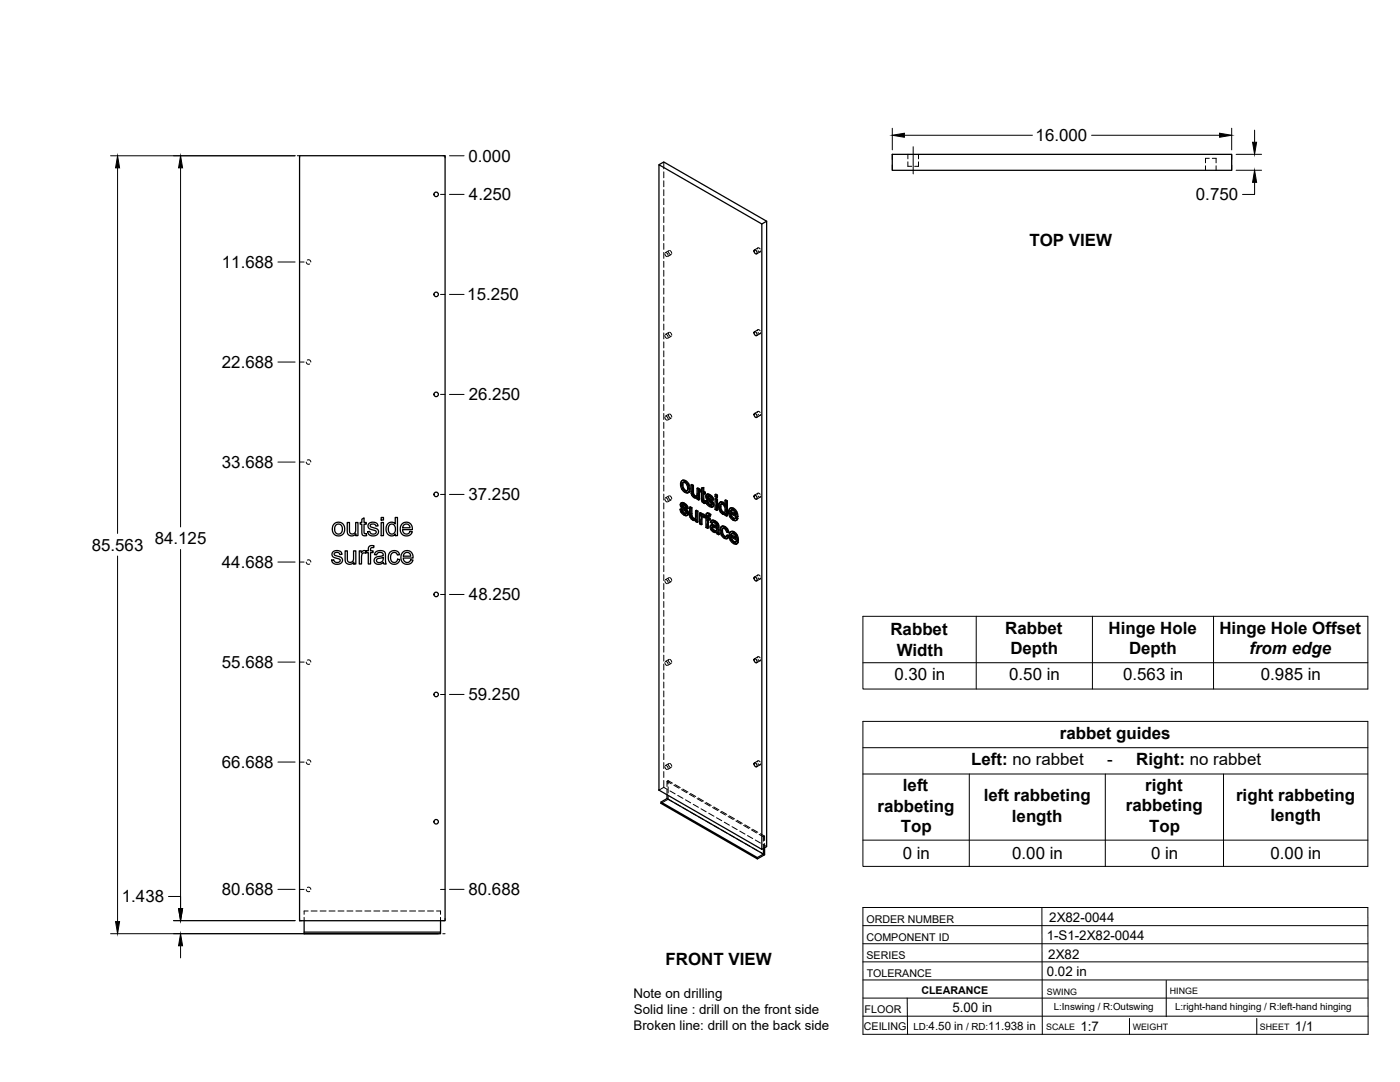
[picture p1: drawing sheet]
<svg xmlns="http://www.w3.org/2000/svg" width="559mm" height="432mm" viewBox="0 0 559 432" stroke-linecap="round" stroke-linejoin="round" font-family="sans-serif">
<!-- layer: Visible -->
<g fill="none" stroke="#000" stroke-width=".51">
<path d="M119.6 62.1h58.1v305.3h-58.1zM263 65.7l41.1 23.7v249.6l-41.1-23.7zM263 65.7l1.9-1.1 41.1 23.7M356.2 61.6h135.4v6.4h-135.4zM301.1 99.8a.93 .93 0 0 1 .9 .5 .93 .93 0 0 1-.2 1.1l-.8-.9zM304.1 89.4l1.9-1.1v249.6l-1.9 1.1M301.1 132.4a.93 .93 0 0 1 .9 .5 .93 .93 0 0 1-.2 1.1l-.8-.9zM301.1 165a.93 .93 0 0 1 .9 .6 .93 .93 0 0 1-.2 1l-.8-.8zM272.2 191.8l.7-.2 .8 .2zM272.2 191.8l-.6 1.1 .5 2.3 1.5 1.4 .8 .1 .5-.3M272.3 193.6l.3 1.4M272.6 195l.3-.1 .8 .8-.3 .2z"/>
<path d="M272.8 192.5l-.2 .9M272.9 194.9l-.3-1.5-.3 .1 .2-.8 .5-.2 .9 .6 .5 1.3-.2 1.4-.8 .1M273.4 192l1 1a1.88 1.88 0 0 1 1 2M273.7 195.7l.5 .2M273.7 191.8l1.2 1.3M274.6 193.3l.5 1.9 .3-.2-.2 1.2M275.1 195.2l-.2 1.2 .3-.2-.6 .5M275.8 193.5l.7 .4 .3-.2v3.2M276.5 193.9v3.2l.3-.2 .3 .6M276.5 197.1l.3 .6 .3-.2 .5 .4M276.8 197.7l.4 .4h.9l-.3 .1M276.8 193.7l-.6-.4-.4 .2v2.9l.3 1.1 .8 1a.97 .97 0 0 0 1.4 .1v.6l.5 .4"/>
<path d="M277.2 198.1l.6 .1M278.2 194.9l.6 .4 .4-.2v4.3l-.4 .2v-4.3M278.3 198.6l-.3 .2M279.2 195.1l-.7-.4-.3 .2v2.6l-.4 .7M280 195.5l-.5 .1v.6l.5 .3v3.3l.6 .8 .7 .4 .3-.2-.1-.7h-.6M280 194.8l.9-.2v1.5M280.6 194.8v1.5l.3-.2 .6 .3M280.6 196.3l.6 .3 .3-.2v.6l-.3 .2v-.6M280.6 199.7l.7 .2M280.7 200l.8 .1M280.9 194.6l-.9 .2v1.1l-.5-.3M280.9 197v2.6"/>
<path d="M281.2 197.2l-.6-.4v2.8l.4 .2M281.6 199.8l.6 .3M282.1 197.3l.7-.1 .6 .2M282.3 198.3l.6 .4M282.4 198.6l.2 .3a1.23 1.23 0 0 1 1.4 .8l.4 .4M282.4 197.1l-.4 .3M282.5 197.4h.9l.7 .6M282.5 199.9l-.9-.1 .7 1.6 1.3 .9 .9-.1M282.6 198.9l1.5 1.4 .3-.2 .4 .6M282.6 198v.1M282.7 198.4l-.4-.3 1 .3 .6 1 .6 .2M282.8 197.2l-.9 .3-.2 .9 .5 .9 1.7 1.7-.1 .7"/>
<path d="M283 197.6l.8 .6 .3-.2 .5 .6M283.8 198.2l.5 .6 .3-.2 .2 .9-.3 .1-.2-.8M285.4 199l.3-.1 .7 .3-.4 .2zM285.4 197.4l.3-.2 .7 .4-.4 .2zM285.4 199v4.3l.6 .4M285.4 197.4v.8l.6 .4M286.4 199.2v4.3l-.4 .2v-4.3M286.4 197.6v.8l-.4 .2v-.8M289.4 199.7l.6 .3 .3-.1v5.9l-.3 .2v-6M290.3 199.9l-.6-.4-.3 .2v2.1l-.5-.7M301.1 197.6a.93 .93 0 0 1 .9 .6 .93 .93 0 0 1-.2 1l-.8-.8zM133.5 209l1.2-.6a2.65 2.65 0 0 1 2.9 3.7 2.65 2.65 0 0 1-4.7 .5l-.2-1.2a2.85 2.85 0 0 1 .8-2.4z"/>
<path d="M134 209.6l1.1-.5 1.2 .7 .3 1.8-.8 1.4-1.2 .1-.8-.7-.2-1.5zM137.8 219.8h.8v3a1.32 1.32 0 0 0 1.4 1.7 1.32 1.32 0 0 0 1.1-1.8v-2.9h.9v5.3h-.8v-.8a1.87 1.87 0 0 1-2.2 .9 1.87 1.87 0 0 1-1.2-2.1zM138.6 208.5h.9v3.8a1.31 1.31 0 0 0 1.7 .7 1.31 1.31 0 0 0 .8-1.7v-2.8h.9v5.3h-.8v-.8a1.87 1.87 0 0 1-2.3 .8 1.87 1.87 0 0 1-1.2-2zM143.4 219.8h.8v.8a1.27 1.27 0 0 1 2-.6l.8-.2v-.9a1.5 1.5 0 0 1 2.3-1.1l-.1 .8a.82 .82 0 0 0-.9-.1 .82 .82 0 0 0-.4 .9v.4h1v.7h-1v4.6h-.9v-4.6h-.8v-.4l-.2 .7-.8-.2-.7 .5-.2 4h-.9zM144.4 207.2l.9-.5v1.8h.9v.7h-.9v3.3l.2 .5h.7l.1 .8h-1.2l-.6-.5-.1-4.1h-.6v-.7h.6zM147.2 209l1.4-.6a1.83 1.83 0 0 1 2.3 1.5l-.9 .1a1.18 1.18 0 0 0-1.1-.9 1.18 1.18 0 0 0-1.2 .8l.4 .4 2.2 .7a1.63 1.63 0 0 1 .6 2.1 1.63 1.63 0 0 1-2.1 .8l-1.4-.4-.7-1.3 .9-.2 .4 .9 .6 .2 1.3-.2a.82 .82 0 0 0 .1-1.1 .82 .82 0 0 0-1-.3l-1.2-.3a1.36 1.36 0 0 1-.6-2.2zM152.1 208.5h1v5.3h-1zM152.1 206.5h1v1h-1zM154.7 209.1l1.2-.7a1.81 1.81 0 0 1 1.9 .7v-2.6h.8v7.3h-.8v-.7a2.18 2.18 0 0 1-2.6 .5 2.18 2.18 0 0 1-1.1-2.5zM155.5 209.5l.5-.3 1 .1 .7 1v1.8l-.9 1-.9-.1-.7-.8-.2-1.7zM160.4 209.1l1.5-.7a2.48 2.48 0 0 1 2.7 3h-3.9l.3 1 .7 .7a1.45 1.45 0 0 0 1.9-1l1 .1-.5 .9-1 .7h-1.5l-1.2-.6-.5-.9-.2-1.1 .2-1zM161.2 209.5l.7-.4 1 .2 .8 1.3h-3z"/>
<path d="M271.4 203.2l.6 .3M271.9 200.7l.8-.1 .5 .2M272 203.5l.4-.2 .2 .9-.3 .1zM272.1 201.7l.7 .4M272.2 202l.2 .3a1.21 1.21 0 0 1 1.5 .9l.4 .3M272.3 200.6l-.5 .2M272.3 204.3l.7 .6h.8M272.3 200.8h.9l.8 .6M272.4 203.3l-1-.1 .7 1.6 1.3 .9 .9-.1M272.4 202.3l1.5 1.4 .4-.2 .4 .7M272.5 201.4l-.1 .1M272.5 201.8l-.3-.3 1 .3 .5 1 .7 .3"/>
<path d="M272.6 204.2l.7 .6M272.7 200.6l-1 .3-.2 .8 .6 1 1.6 1.7-.1 .7M272.9 201l.7 .6 .4-.2 .5 .7M273 204.9l.6 .2M273.6 201.6l.6 .6 .3-.1 .2 .8-.3 .2-.2-.9M273.7 205.1h-.1M273.9 203.7l.4 .6 .4-.1 .1 .7M274.3 204.3l.2 .7 .3-.1-.2 .5M274.5 205l-.2 .6 .3-.2-.4 .4M275.2 202.4l.7 .4 .3-.2v3.2M275.9 202.8v3.1l.3-.1 .3 .6M275.9 206l.3 .6 .3-.2 .4 .4"/>
<path d="M276.2 206.6l.4 .4h.9M276.2 202.6l-.7-.4-.3 .2v3l.3 1.1 .8 .9a.97 .97 0 0 0 1.4 .1M276.6 207l.6 .2M277.5 207l-.3 .2M277.6 203.8l.7 .4 .3-.2v4.3l-.3 .2v-4.3M277.7 207.5v.7l.6 .3M277.7 207.5l-.2 .2M278.6 204l-.7-.4-.3 .2v2.7l-.4 .7M279.2 204.7l.6 .4 .3-.2v.5l.4-.2M279.8 205.1v.6l.7-.5 .4 .1M280 206.4l.2 2.8-.3 .2v-2.2M280.1 204.9l-.6-.3-.3 .1v4.3l.7 .4"/>
<path d="M280.2 205.3h.7l.6 .4M280.3 206.1v.1M280.6 205.4l.6 .5M281 206.6l-.8-.5-.2 .3 .3-.2-.1 .8M281.2 200.3l.1 .7M281.2 206.4l.6 .4v3.7l.6 .4M281.2 206.4v-.3l-.2 .5M281.2 206.5l-.2 .1M282.2 204.9h.9l.6 .4M282.2 200.1l.3-.2 .3 .8-.3 .2zM282.4 206.6l.7 .4 .3-.2v.6l-.3 .1v-.5M282.5 204.7l-.5 .2"/>
<path d="M282.5 200.9l.6 .6h.9M282.7 207.3v3.4l-.3 .2v-3.8l.7 .4M282.7 205.7v.7M282.8 205.1l.6 .4 .3-.2-.4 .8 .1-.6M282.8 200.7l.7 .7M283.1 204.9l-.6-.2-.5 .2-.2 1.3-.6-.3 .6-.1M283.2 201.5l.6 .2M283.3 206.1a.45 .45 0 0 0-.5-.5 .45 .45 0 0 0-.4 .6v.4l.3-.2 .7 .4M283.8 209.6l.8-.2 1.4 .5M283.9 201.7h-.1M284.1 210.7l.2 .6 .3-.2 .5 .5M284.1 200.3l.4 .6 .3-.2 .2 .8"/>
<path d="M284.2 210.4l-.1 .3 .3-.2 .2 .6M284.2 209.4l-.5 .2M284.3 211.3l.5 .5h1h-1M284.3 210.3l-.1 .1M284.4 207.7l.8 .4 .3-.2 .8 .6M284.4 210.3l.6 .2a.79 .79 0 0 1 .9 .2 .79 .79 0 0 1 0 1l-.4 .3M284.4 210.3l-.2 .1M284.4 210.3v.2M284.5 200.9l.2 .7 .3-.1-.2 .5M284.5 208.4l-.4 .5 .2-.4 .5-.1 1.1 1a.48 .48 0 0 1 0 .8 .48 .48 0 0 1-.7-.3l-.9-.3M284.6 209.4l-1 .3-.2 1 .6 1 1.2 .8a.64 .64 0 0 1 1 .5l.6 .4M284.7 201.6l-.2 .6 .3-.2-.5 .4"/>
<path d="M284.7 207.6l-.8 .2M285.2 208.1l.8 .5 .3-.1 .4 .5M285.5 207.9l-.8-.3-.9 .3-.3 .5 .6 .5M286 208.6l.4 .6 .3-.2 .2 .7M286.4 209.2l.2 .6 .3-.1 .1 2.9M286.6 209.8l.1 3 .3-.2 .1 .6-.3 .2-.1-.6M287.4 202.4l.3 1.4M287.5 200.4h1.2l.6 .6M287.7 201.3h.7l.7 .8 .3 1.3-.3 1.2M287.7 201.3l-.3 1.1 .3-.2 .3 1.4M287.7 203.8l.3-.2 .8 .8-.4 .2zM287.8 201.2l-.1 .1"/>
<path d="M287.8 200.3l-.5 .2M288 201.1l-.3 1.1M288.1 212l.3 1.4 .3-.2 .7 .8M288.2 210.1l.9 .2 .3-.2 1 1M288.4 213.4l.7 .8h.8M288.4 200.6l.5 .5h.5M288.4 204.6h.7M288.5 209.9l-.6 .3M288.6 210.8l-.2 1M288.7 200.4l-.8-.2-.8 .4-.3 2.1 1 2 1 .6 .6-.2v.5l.6 .4M288.8 204.4l.4 .1M289.1 210.3l.8 .6a1.42 1.42 0 0 1 1 1.5l-.3 .1-.5-1.3"/>
<path d="M289.4 205.1l-.2 .2M289.4 210.1l-.9-.2-.8 .4-.3 1.9 .5 1.3 .6 .9 .9 .5 .7 .1M290 213.7l.6 .4M290.6 212.5l-.6-.2-.7-1.3-.9-.2-.3 1.2 .3-.2 .3 1.4M290.6 214.1l.4-.1-.2 .5-.7 .5zM291 214l-.7-.5-.6 .8-.6-.1M291.3 202.9h.9a1.84 1.84 0 0 1 1.8 1.2M291.5 204.3l2 1.2-.3-1.1-.9-.9-.6 .1-.2 .7 .3-.2 1.7 1M291.5 212.3l.8-.1a2.05 2.05 0 0 1 2 1.3M291.7 213.6l2 1.2-.2-.8-.6-.8a.7 .7 0 0 0-.8-.3 .7 .7 0 0 0-.4 .7l.3-.2 1.7 1M291.8 206.1l.8 .8h.8M291.8 205l.3 .9"/>
<path d="M292 203.5l-.2 .6M292 215.5l.8 .8h.8M292 214.4l.3 .9M292.2 212.9l-.2 .5M292.5 203l1 1a1.97 1.97 0 0 1 1 2.1M292.6 206.9l.6 .2M292.7 212.4l1 1a1.83 1.83 0 0 1 1 1.8v.2M292.8 216.3l.5 .2M292.8 202.8l-.8-.2-1 .7-.2 1.3 .3 1.2 .7 1.1 1.2 .9h.7l.8-.9M293 212.2l-.8-.2-1 .5-.2 1.4 .3 1.3 .7 1.2 1.3 .8 .7-.1 .7-.8M293.3 207l-.1 .1M293.5 216.4l-.2 .1"/>
<path d="M293.5 206.6l.7 .5M293.7 204.3l.5 1.9 .3-.1-.3 .1M293.7 216l.7 .5M293.9 213.7l.5 1.9 .3-.2-.3 .2M294.2 206.4l-2.8-1.6 .4 1.3 .3-.2 .8 .9M294.4 215.8l-2.8-1.6 .4 1.3 .3-.2 .8 .8M294.5 206.9l-.7 .8M294.5 206.9l-.6-.5-.7 .7M294.7 216.3l-.7 .8M294.7 216.3l-.7-.5-.7 .7M132.8 220.3l1.6-.6a1.77 1.77 0 0 1 2.1 1.5l-.9 .1a1.17 1.17 0 0 0-1.1-.9 1.17 1.17 0 0 0-1.1 .9l.3 .3 2.1 .7a1.59 1.59 0 0 1 .8 2 1.59 1.59 0 0 1-2 .9l-1.6-.4-.6-1.3 .8-.1 .4 .7 .6 .4 1.3-.3a.82 .82 0 0 0 .1-1 .82 .82 0 0 0-1-.3l-1-.3a1.37 1.37 0 0 1-.8-2.3zM149.9 220.4l1.5-.7 1.3 .1 .8 .4 .3 .8 .4 4.1h-1l-.2-.6-1.3 .6-1.1 .1-.8-.4-.4-.7a1.75 1.75 0 0 1 2-2l.6-.1a.77 .77 0 0 0 .9-.8 .77 .77 0 0 0-.9-.7l-1.2 .2-.5 .7-.8-.1z"/>
<path d="M150.5 223.2l2.5-.7a1.62 1.62 0 0 1-.7 1.7 1.62 1.62 0 0 1-1.8 0l-.2-.4zM155.6 220.5l1.3-.7h1.3l.9 .7 .4 .9-.9 .1a1.44 1.44 0 0 0-1.8-.9 1.44 1.44 0 0 0-.9 1.9l.1 1 .8 .9 1.2-.1 .7-1.1 .9 .1-.2 .6-.6 .8-.8 .4h-1.2l-.9-.4-.9-1.7v-1.1zM160.7 220.5l1.5-.8a2.48 2.48 0 0 1 2.7 3h-3.9l.3 1.1 .6 .6a1.42 1.42 0 0 0 2-1l.9 .1-.4 .9-1 .7h-1.6l-1.1-.6-.5-.9-.2-1.1 .2-1.2zM161.5 220.9l.7-.4 1 .1 .5 .6 .2 .8h-2.9zM301.1 230.3a.93 .93 0 0 1 .9 .5 .93 .93 0 0 1-.2 1.1l-.8-.9zM301.1 262.9a.93 .93 0 0 1 .9 .6 .93 .93 0 0 1-.2 1l-.8-.8zM266.2 317.2v1.5l-2.4 1.4v.5l38.5 22.2v-.6l-38.5-22.1M266.2 318.7l38.5 22.1-2.4 1.4M301.1 304.5a.93 .93 0 0 1 .9 .5 .93 .93 0 0 1-.2 1.1l-.8-.9zM304.7 338.6v2.2M305.2 338.3v2.8l-2.9 1.7M121.4 367.4v5.2h54.4v-.6h-54.4"/>
<path d="M175.8 367.4v4.6"/>
<circle cx="174.1" cy="77.6" r=".9"/>
<circle cx="174.1" cy="117.5" r=".9"/>
<circle cx="174.1" cy="157.4" r=".9"/>
<circle cx="174.1" cy="197.3" r=".9"/>
<circle cx="174.1" cy="237.2" r=".9"/>
<circle cx="174.1" cy="277.1" r=".9"/>
<circle cx="174.1" cy="327.9" r=".9"/>
</g>
<!-- layer: Hidden -->
<g fill="none" stroke="#000" stroke-width=".4">
<path d="M264.9 64.6v2.8M264.9 68.6v2.4M264.9 72.2v2.3M264.9 75.7v2.4M264.9 79.3v2.4M362.4 64.6v1.8h1.5M362.4 61.6v1.8M366.6 64.6v1.8h-1.5M366.6 61.6v1.8M481.2 66.2v1.8M482.7 63.2h-1.5v1.8M483.9 63.2h1.5v1.8"/>
<path d="M485.4 66.2v1.8M264.9 82.9v2.3M264.9 86.4v2.4M264.9 90v2.4M264.9 93.6v2.4M264.9 97.2v2.3M267 100l-1.4 .8M267.3 100l.5 .4 .3 .7M302.3 99.4l.4-.5 .7 .5M302.5 98.9l-1.4 .9M122.2 104.6l.5 .7h.9M122.7 103.8l.8-.1 .6 .9"/>
<path d="M264.9 100.7v2.4M264.9 104.3v2.4M264.9 107.9v2.4M264.9 111.4v2.4M264.9 115v2.4M264.9 118.6v2.4M265.4 101.2l.2 .7 .6 .5M265.9 100.8l.5 .4 .3 .8M266.8 100.4l.3 .8 .6 .4M267.9 101.6l-1.4 .8M302.6 100.1l.6 .4 .4-.4M303.4 100.5l-1.4 .8"/>
<path d="M264.9 122.2v2.3M264.9 125.7v2.4M264.9 129.3v2.4M264.9 132.9v2.4M264.9 136.4v2.4M265.4 133.9l.2 .7 .6 .4M265.9 133.4l.5 .4 .3 .8M266.8 133l.3 .9 .6 .3M267 132.6l-1.4 .9M267.3 132.6l.5 .4 .3 .8M267.9 134.2l-1.4 .8M302.3 132l.4-.5 .7 .5"/>
<path d="M302.5 131.6l-1.4 .8M302.6 132.7l.6 .5 .4-.5M303.4 133.1l-1.4 .9M122.2 144.5l.5 .8 .9-.1M122.7 143.7h.8l.6 .8M264.9 140v2.4M264.9 143.6v2.4M264.9 147.2v2.3M264.9 150.7v2.4M264.9 154.3v2.4M264.9 157.9v2.4M264.9 161.4v2.4"/>
<path d="M264.9 165v2.4M264.9 168.6v2.4M264.9 172.2v2.3M264.9 175.7v2.4M264.9 179.3v2.4M265.4 166.5l.2 .7 .6 .5M265.9 166.1l.5 .4 .3 .7M266.8 165.7l.3 .8 .6 .4M267 165.2l-1.4 .9M267.3 165.2l.5 .5 .3 .7M267.9 166.8l-1.4 .9M302.3 164.6l.4-.5 .7 .5"/>
<path d="M302.5 164.2l-1.4 .8M302.6 165.3l.7 .5 .3-.4M303.4 165.8l-1.4 .8M122.2 184.4l.5 .8h.9M122.7 183.6h.8l.6 .8M264.9 182.9v2.4M264.9 186.5v2.3M264.9 190v2.4M264.9 193.6v2.4M264.9 197.2v2.4M265.4 199.1l.2 .7 .6 .5M265.9 198.7l.5 .4 .3 .8"/>
<path d="M266.8 198.3l.3 .8 .6 .4M267 197.9l-1.4 .8M267.3 197.9l.5 .4 .3 .8M267.9 199.5l-1.4 .8M271.9 193.1l.5 1.9-.3 .2M272.4 195l1.3 1.3-.3 .2M272.5 191.6l-.9 1.7M272.8 192.5l-.2 .1M272.9 192.4h.8l-.3 .2M273.7 192.4l.8 .9-.3 .2M273.7 196.3l.9 .3-.3 .1M274.5 195.7l-.3 .2"/>
<path d="M274.5 193.3l.3 1.4-.3 .2M274.8 194.7l-.1 .8-.5 .4M274.9 196.5l-.3 .1M276.2 193.3v3.4l-.3 .2M276.2 196.7l.2 .7-.3 .1M276.4 197.4l.4 .6-.3 .1M276.8 198l.6 .5-.3 .1M277.4 198.5l.7 .2 .5-.3-.3 .2M278.1 198.1h.1M278.3 198l-.4 .2M278.4 198.6h-.1M278.4 197.8l-.3 .3"/>
<path d="M278.5 194.7v2.8l-.4 .5M278.6 198.4v.7l-.3 .1M278.6 199.1l.6 .3M279.8 196l.5 .3-.3 .2M279.8 195.4v.6l-.3 .2M280 195.5l.3 .2M280.3 196.3l.1 3.3-.4 .2M280.3 194.6v1.1l-.3 .2M280.4 199.6l.2 .5-.3 .2M280.6 196.8l.3-.2v.4M280.9 196.6l.6 .4M281.9 199.7l.5 1.3-.3 .1"/>
<path d="M282 197.8l.1 .7-.3 .2M282.1 197.4l-.4 .6M282.1 198.5l.5 .6-.4 .2M282.3 197.2l-.5 .4M282.5 198l.3-.2-.2 .2M282.6 199.1l1.5 1.6-.3 .2M282.7 197.9l-.3 .1M282.8 197.8l.6 .2-.3 .2M283.4 198l.6 .5-.3 .2M284 198.5l.2 .7-.3 .2M284.2 199.2l.6 .3M285.7 197.2v.9l-.3 .1"/>
<path d="M285.7 198.9v1.5M285.7 198.1l.7 .3M289.7 199.5v2.1l-.3 .2M302.3 197.3l.4-.5 .7 .5M302.5 196.8l-1.4 .9M302.6 198l.6 .4 .4-.4M303.4 198.4l-1.4 .8M264.9 200.7v2.4M264.9 204.3v2.4M264.9 207.9v2.4M264.9 211.5v2.3M264.9 215v2.4"/>
<path d="M264.9 218.6v2.4M271.7 203.1l.5 1.3-.3 .2M271.8 201.3l.2 .6-.3 .2M271.9 200.8l-.4 .6M272 201.9l.4 .6-.3 .2M272.1 200.6l-.5 .4M272.2 204.4l1.1 1-.3 .1M272.3 201.4l.3-.2-.1 .2M272.4 202.5l1.6 1.6-.3 .2M272.6 201.3l-.4 .1M272.6 201.2l.6 .2-.3 .2M273.2 201.4l.6 .6-.3 .1"/>
<path d="M273.3 205.4l.8 .2-.3 .2M273.8 204.9h.2M273.8 202l.3 .6-.4 .2M274 204.1l.2 .5-.3 .1M274 204.9l-.3 .2 .3-.2M274.1 202.6l.6 .3M274.2 204.6l-.2 .3M274.5 205.6h-.4M275.5 202.2l.1 3.4-.3 .2M275.6 205.6l.2 .7-.3 .2M275.8 206.3l.4 .6-.3 .2M276.2 206.9l.6 .5-.3 .2"/>
<path d="M276.8 207.4l.7 .2 .5-.3-.2 .2M277.5 207h.1M277.7 206.9l-.4 .2M277.8 206.7l-.3 .3M277.9 203.6v2.6l-.4 .7M278 207.3v.7l-.3 .2M278 208l.6 .3M279.5 207.3v1.6l-.3 .1M279.5 208.9l.7 .3M279.5 204.6v1.5M280.1 206.1l.8-.1-.3 .2M280.1 205.4v.1"/>
<path d="M280.3 206.1l.2-.2-.3 .2M280.4 205.2l-.6 .5M280.6 200.1l.5 .5-.3 .1M280.9 206l.4 .4M281.1 200.6l.5 .2M281.2 206.1l.3-.2-.2 .5M281.5 205.7v.1M281.5 206.3l.6 .3-.3 .2M281.5 205.9l-.2 .5M281.5 205.7l-.3 .3M281.8 205.8l.3 .2M282.1 209v1.3l-.3 .2"/>
<path d="M282.1 210.3l.6 .4M282.1 206.6v1.3M282.2 205l-.1 1-.3 .2M282.3 204.7l-.5 .4M282.4 201l1.1 1-.3 .1M282.4 207.1l.3-.2v.4M282.5 205.7l.4-.2-.2 .2M282.7 206.9l.7 .5M282.9 205.5l.4 .1-.4 .2M283.3 205.6l.3 .3M283.5 202l.8 .2-.3 .2M283.7 210.1l.4 1.1-.4 .2"/>
<path d="M283.8 208.2l.6 .5M283.8 209.6l-.4 .7M284 201.5h.1M284 209.4l-.5 .4M284.1 211.2l.9 .9-.3 .2M284.1 207.7l-.6 .7M284.1 200.7l.2 .5-.3 .1M284.2 201.5l-.3 .2 .2-.2M284.2 207.6l-.4 .3M284.3 201.2l-.2 .3M284.4 208.4l.4-.2-.3 .2M284.5 210.2l.2-.1z"/>
<path d="M284.5 210.2l-.2 .1M284.6 210.1l-.4 .2M284.6 202.2h-.3M284.7 210.1l1.6 .5-.3 .2M284.8 208.2l.6 .2-.3 .2M285 212.1l.7 .2-.3 .2M285.4 208.4l.7 .7-.3 .2M285.7 212.3l.7-.1-.4 .2M285.7 201.6v1.6l-.3 .1M285.7 203.2l.7 .3M286 209.9l.3 .1M286 211.7l-.3 .2"/>
<path d="M286.1 209.1l.2 .7-.3 .2M286.2 211.5l-.4 .3M286.3 210.6l-.1 .9-.3 .2M286.3 209.8l-.3 .4M286.4 212.2l.1 .7-.3 .1M286.5 212.9l.6 .3M287.1 201.8l.2 1.3-.3 .2M287.3 200.7l-.2 1.1-.3 .2M287.3 203.1l.6 1.1-.4 .2M287.6 200.3l-.6 .6M287.7 211.4l.5 1.9-.3 .2M287.9 204.2l.8 .8-.3 .1"/>
<path d="M287.9 210.3l-.2 1.1-.3 .2M288 201.1h.7l-.3 .2M288 201.1l-.2 .1M288 201.1h.1M288.1 201l-.3 .2M288.2 213.3l1.2 1.3-.3 .2M288.2 210l-.6 .5M288.6 210.8l-.2 .1M288.7 210.7l.8 .1-.4 .1M288.7 205l.6 .1 .4-.2-.3 .2M288.7 201.1l.8 .8-.4 .2M289.4 201.1l.3 .5"/>
<path d="M289.4 214.6l1 .2M289.5 210.8l.5 .5-.3 .2M289.5 201.9l.3 1.5-.4 .2M289.5 205.1h-.1M289.7 204.9v.6l-.3 .1M289.7 205.5l.6 .3M289.8 203.4l-.2 .7-.4 .4 .3-.1M290 211.3l.3 .8-.3 .2M290 214.1l-.1 .1M290.3 212.1l.6 .3M290.3 213.5l-.6 .8M291.1 204.1l.5 1.9-.3 .2"/>
<path d="M291.3 213.5l.5 1.9-.3 .2M291.4 204.8l.4-.1v.3M291.6 206l1.3 1.4-.4 .1M291.6 202.7l-.8 1.6M291.6 214.2l.4-.2v.4M291.8 204.7l2.7 1.5M291.8 215.4l1.3 1.3-.3 .2M291.8 212.1l-.5 1.4-.3 .2M292 214l2.7 1.6M292 203.5l-.2 .1M292.1 203.4l.7 .1-.3 .1M292.2 212.9h-.2"/>
<path d="M292.3 212.7l.8 .1-.4 .2M292.8 203.5l.8 .8-.3 .2M292.9 207.4l1 .2-.3 .2M293.1 212.8l.7 .9-.3 .2M293.1 216.7l1 .3-.3 .2M293.5 206.9h-.1M293.5 206.9l-.2 .1M293.5 205.1l.4 .2M293.6 206.8l-.4 .2M293.6 204.3l.3 1-.4 .2M293.7 216.3h-.1M293.7 216.3l-.2 .1"/>
<path d="M293.7 214.4l.4 .3M293.8 216.2l-.4 .2M293.8 213.7l.3 1-.4 .1M293.9 206.4l-.4 .5M294 215.8l-.3 .5M294.1 207.5l-.2 .1M294.3 216.9l-.2 .1M122.2 224.3l.5 .8h.9M122.7 223.5h.8l.6 .8M264.9 222.2v2.4M264.9 225.7v2.4M264.9 229.3v2.4"/>
<path d="M264.9 232.9v2.4M264.9 236.5v2.3M265.4 231.8l.2 .7 .6 .5M265.9 231.3l.5 .5 .3 .7M266.8 230.9l.3 .9 .6 .3M267 230.5l-1.4 .9M267.3 230.5l.5 .4 .3 .8M267.9 232.1l-1.4 .8M302.3 229.9l.4-.5 .7 .5M302.5 229.5l-1.4 .8M302.6 230.6l.6 .5 .4-.5M303.4 231l-1.4 .9"/>
<path d="M264.9 240v2.4M264.9 243.6v2.4M264.9 247.2v2.4M264.9 250.7v2.4M264.9 254.3v2.4M264.9 257.9v2.4M122.2 264.2l.5 .8h.9M122.7 263.4h.8l.6 .8M264.9 261.5v2.3M264.9 265v2.4M264.9 268.6v2.4M264.9 272.2v2.4"/>
<path d="M264.9 275.8v2.3M264.9 279.3v2.4M265.4 264.4l.2 .7 .6 .5M265.9 263.9l.5 .5 .3 .7M266.8 263.6l.3 .8 .6 .4M267 263.1l-1.4 .9M267.3 263.1l.5 .4 .3 .8M267.9 264.7l-1.4 .9M302.3 262.5l.6-.4 .5 .5M302.5 262.1l-1.4 .8M302.6 263.2l.7 .5 .3-.5M303.4 263.7l-1.4 .8"/>
<path d="M264.9 282.9v2.4M264.9 286.5v2.4M264.9 290v2.4M264.9 293.6v2.4M264.9 297.2v2.4M122.2 304.1l.5 .8h.9M122.7 303.4l.8-.1 .6 .8M264.9 300.8v2.3M264.9 304.3v2.4M264.9 307.9v2.4M264.9 311.5v2.7M264.9 314.2l-1.9 1.1"/>
<path d="M264.9 314.2l1.5 .8M265.4 305.9l.2 .7 .6 .5M265.9 305.5l.5 .4 .3 .8M266.2 315.1v2.1M266.2 311.8l1.7 1M266.7 312.9v-1.4l-.5 .3v2.1M266.7 319l-2.9 1.6M266.7 314v2.4M266.7 317.6v1.4M266.7 311.5l1.7 1M266.7 319l1.7 .9M266.8 305.1l.3 .8 .6 .4"/>
<path d="M267 304.7l-1.4 .8M267.3 304.7l.5 .4 .3 .7M267.4 315.6l2.1 1.2M267.9 306.3l-1.4 .8M269 313.4l2 1.2M269.4 313.1l2.1 1.2M270.5 317.4l2.1 1.2M272.1 315.2l2 1.2M272.5 314.9l2.1 1.2M273.6 319.2l2.1 1.2M275.1 316.9l2.1 1.2M275.6 316.7l2.1 1.2"/>
<path d="M278.3 318.7l2 1.2M278.7 318.5l2.1 1.2M302.3 304l.4-.4 .7 .5M302.5 303.6l-1.4 .9M302.6 304.8l.6 .4 .4-.4M303.4 305.2l-1.4 .8M269.4 320.5l2.1 1.2M272.5 322.3l2.1 1.2M275.6 324.1l2.1 1.2M276.7 321l2.1 1.2M278.7 325.9l2.1 1.2M279.8 322.8l2.1 1.2"/>
<path d="M281.3 320.5l2.1 1.2M281.8 320.3l2.1 1.1M281.8 327.7l2.1 1.1M282.9 324.5l2.1 1.2M284.4 322.3l2.1 1.2M284.9 322l2.1 1.2M284.9 329.4l2.1 1.2M286 326.3l2.1 1.2M287.5 324.1l2.1 1.2M288 323.8l2.1 1.2M288 331.2l2.1 1.2M289.1 328.1l2 1.2"/>
<path d="M290.6 325.9l2.1 1.1M291.1 325.6l2.1 1.2M291.1 333l2.1 1.2M292.2 329.9l2 1.2M293.7 327.6l2.1 1.2M294.2 327.4l2 1.2M294.2 334.8l2 1.2M295.3 331.7l2 1.2M296.8 329.4l2.1 1.2M297.3 329.2l2 1.1M297.3 336.6l2 1.2M298.4 333.5l2 1.1"/>
<path d="M299.9 331.2l2.1 1.2M300.4 330.9l2.1 1.2M300.4 338.3l2.1 1.2M301.5 335.2l2 1.2M303 333l1.7 1 .5-.3M303.5 332.7l1.7 1M304.6 337l1.4 .9M304.7 334v1.7M304.7 336.9v1.7M305.2 333.7v1.7M305.2 336.6v1.7M122.2 354.9l.5 .8h.9"/>
<path d="M122.7 354.2l.8-.1 .6 .8M303.5 340.1l1.7 1M121.4 366.1v1.3M123 363.6h-1.6v1.3M124.2 363.6h2.4M127.8 363.6h2.4M131.3 363.6h2.4M134.9 363.6h2.4M138.5 363.6h2.4M142 363.6h2.4M145.6 363.6h2.4M149.2 363.6h2.4"/>
<path d="M152.8 363.6h2.4M156.4 363.6h2.3M159.9 363.6h2.4M163.5 363.6h2.4M167.1 363.6h2.4M170.6 363.6h2.4M174.2 363.6h1.6v1.3M175.8 366.1v1.3"/>
</g>
<!-- layer: Reference -->
<g fill="none" stroke="#000" stroke-width=".4">
<path d="M118.7 62.1h.9v1M175.8 77.6h1.9M176.7 62.1h1v1M356.2 61.6v2.1M356.2 65.8v2.2M491.6 61.6v2.1M491.6 65.8v2.2M119.6 104.6h1.8M175.8 117.5h1.9M119.6 144.5h1.8M175.8 157.4h1.9M119.6 184.4h1.8"/>
<path d="M175.8 197.3h1.9M119.6 224.3h1.8M175.8 237.2h1.9M119.6 264.2h1.8M175.8 277.2h1.9M119.6 304.1h1.8M119.6 354.9h1.8M175.8 354.9h1.9M119.6 366.5v.9h.9M176.7 372.6h1M177.7 366.5v.9h-1"/>
</g>
<!-- layer: Hidden Narrow -->
<path d="M276.2 196l-.4 .2M278.5 197l-.3 .2M280.3 198.8l-.3 .1M273.3 203.5l-.3 .1M275.5 204.9l-.3 .2M277.9 205.9l-.3 .2M282.1 205.6l-.3 .1M283.5 200l-.3 .2M285.3 210.3l-.3 .2M286.3 210.9l-.3 .1" fill="none" stroke="#000" stroke-width=".4"/>
<!-- layer: Visible Narrow -->
<path d="M276.8 196.1l-.3 .2M280.9 199.2l-.3 .1M283.5 199.2l-.3 .2M273.3 202.6l-.3 .2M276.2 205l-.3 .2M282.7 206l-.3 .2M285.2 209.6l-.3 .2M287 210.3l-.4 .2M287 211.3l-.4 .2" fill="none" stroke="#000" stroke-width=".4"/>
<!-- layer: Titleblock -->
<path d="M344.4 362.2h201.6l.1 50.6h-201.7zM344.4 376.6h201.6M344.4 369.4h201.6M415.9 362.2l.1 50.6M344.4 383.9h201.6M344.4 398.3h201.6M344.4 391.1h201.6M362.1 398.3l.1 14.4M465.5 391.3v14.4M344.4 405.5h201.7M450.8 406.4v6.4M501.6 406.4v6.4" fill="none" stroke="#000" stroke-width=".4"/>
<!-- layer: Custom Tables -->
<path d="M344.4 246h201.6v29h-201.6zM389.7 246v29M436 246v29M484.4 246v29M344.4 264.5h201.6M344.4 287.9h201.6v57.9h-201.6zM344.4 298.4h201.6M344.4 308.9h201.6M386.9 308.9v36.9M441.2 308.9v36.9M488.4 308.9v36.9M344.4 335.3h201.6" fill="none" stroke="#000" stroke-width=".4"/>
<!-- layer: FD_Dimensions -->
<g fill="none" stroke="#000" stroke-width=".4">
<path d="M356.2 51.2v8.6M361 54h51.1M435.7 54h51.1M491.6 51.2v8.6M500.8 51.9v4.9M44.1 62.2h73.7M46.9 67v145.9M72.1 67v143.3M179.4 62.2h5.8M179.4 77.6h5.8M493.4 61.6h10.2M493.4 67.9h10.2"/>
<path d="M500.8 72.8v4.8h-4.9M110.9 104.6h6.9M179.4 117.5h5.8M110.9 144.5h6.9M179.4 157.4h5.8M110.9 184.4h6.9M179.4 197.3h5.8M72.1 219.3v143.3M46.9 221.9v145.9M110.9 224.3h6.9M179.4 237.2h5.8M110.9 264.2h6.9"/>
<path d="M179.4 277.1h5.8M110.9 304.1h6.9M67.2 357.8h4.9M110.9 354.9h6.9M179.4 354.9h5.8M44.1 372.6h130.8M69.3 367.4h48.5M72.1 377.4v4.9"/>
</g>
<path d="M356.2 54l4.8-.8v1.6zM486.8 53.2l4.8 .8-4.8 .8zM500 56.8h1.6l-.8 4.8zM46.9 62.2l.8 4.8h-1.6zM72.1 62.2l.8 4.8h-1.6zM500.8 67.9l.8 4.9h-1.6zM46.1 367.8h1.6l-.8 4.8zM71.3 362.6h1.6l-.8 4.8zM72.1 372.6l.8 4.8h-1.6z" fill="#000" stroke="#000" stroke-width=".4"/>
<!-- layer: Smart Centers -->
<path d="M364.5 58.5v10.9" fill="none" stroke="#000" stroke-width=".4"/>
<g font-size="6.7">
<text x="413.4" y="56.3">16.000</text>
<text x="187" y="64.5">0.000</text>
<text x="187.2" y="79.9">4.250</text>
<text x="477.4" y="80">0.750</text>
<text x="410.9" y="98.2">TOP VIEW</text>
<text x="88.6" y="106.9">11.688</text>
<text x="186.5" y="119.9">15.250</text>
<text x="88.6" y="146.9">22.688</text>
<text x="187.1" y="159.8">26.250</text>
<text x="88.6" y="186.8">33.688</text>
<text x="187" y="199.7">37.250</text>
<text x="36.6" y="219.8">85.563</text>
<text x="61.8" y="217.1">84.125</text>
<text x="88.6" y="226.7">44.688</text>
<text x="187.2" y="239.6">48.250</text>
<text x="355.4" y="253.6">Rabbet</text>
<text x="401.2" y="252.9">Rabbet</text>
<text x="442.5" y="252.9">Hinge Hole</text>
<text x="486.7" y="252.9">Hinge Hole Offset</text>
<text x="357.9" y="261.6">Width</text>
<text x="403.3" y="261">Depth</text>
<text x="450.6" y="261">Depth</text>
<text x="498.7" y="261">from edge</text>
<text x="88.6" y="266.6">55.688</text>
<text x="357" y="271.4">0.30 in</text>
<text x="402.8" y="271.4">0.50 in</text>
<text x="448.3" y="271.4">0.563 in</text>
<text x="503.3" y="271.4">0.985 in</text>
<text x="187" y="279.5">59.250</text>
<text x="423" y="294.8">rabbet guides</text>
<text x="387.6" y="305.4">Left: no rabbet</text>
<text x="441.9" y="305.4">-</text>
<text x="453.5" y="305.4">Right: no rabbet</text>
<text x="88.6" y="306.5">66.688</text>
<text x="360.4" y="315.8">left</text>
<text x="457.1" y="315.8">right</text>
<text x="350.3" y="323.9">rabbeting</text>
<text x="392.7" y="319.8">left rabbeting</text>
<text x="449.4" y="323.8">rabbeting</text>
<text x="493.4" y="319.8">right rabbeting</text>
<text x="403.9" y="327.9">length</text>
<text x="507" y="327.8">length</text>
<text x="359.5" y="331.9">Top</text>
<text x="458.6" y="331.9">Top</text>
<text x="360.3" y="342.9">0 in</text>
<text x="404" y="342.9">0.00 in</text>
<text x="459.4" y="342.9">0 in</text>
<text x="507.1" y="342.9">0.00 in</text>
<text x="88.6" y="357.3">80.688</text>
<text x="187" y="357.3">80.688</text>
<text x="48.6" y="360.1">1.438</text>
<text x="265.7" y="385.2">FRONT VIEW</text>
</g>
<g font-size="5.3">
<text x="418.8" y="368">2X82-0044</text>
<text x="417.8" y="375.1">1-S1-2X82-0044</text>
<text x="418.4" y="382.5">2X82</text>
<text x="417.8" y="389.5">0.02 in</text>
<text x="252.9" y="398.4">Note on drilling</text>
<text x="253" y="404.9">Solid line : drill on the front side</text>
<text x="380.1" y="404">5.00 in</text>
<text x="252.9" y="411.2">Broken line: drill on the back side</text>
<text x="431.3" y="411.5">1:7</text>
<text x="516.9" y="411.5">1/1</text>
</g>
<g font-size="4.6">
<text x="370.6" y="411.2">4.50 in</text>
<text x="394.5" y="411.2">11.938 in</text>
</g>
<g font-size="4.3">
<text x="345.8" y="368.4">ORDER NUMBER</text>
<text x="345.8" y="375.5">COMPONENT ID</text>
<text x="345.8" y="382.7">SERIES</text>
<text x="345.9" y="389.9">TOLERANCE</text>
<text x="367.7" y="396.7">CLEARANCE</text>
<text x="345.1" y="404.3">FLOOR</text>
<text x="344.8" y="411.1">CEILING</text>
</g>
<g font-size="3.9">
<text x="420.6" y="403.1">L:Inswing / R:Outswing</text>
<text x="469" y="403.1">L:right-hand hinging / R:left-hand hinging</text>
<text x="364.6" y="411.2">LD:</text>
<text x="385.6" y="411.2">/ RD:</text>
</g>
<g font-size="3.5">
<text x="417.9" y="397">SWING</text>
<text x="466.9" y="396.9">HINGE</text>
<text x="417.5" y="410.9">SCALE</text>
<text x="452.1" y="410.9">WEIGHT</text>
<text x="502.9" y="410.9">SHEET</text>
</g>
</svg>
